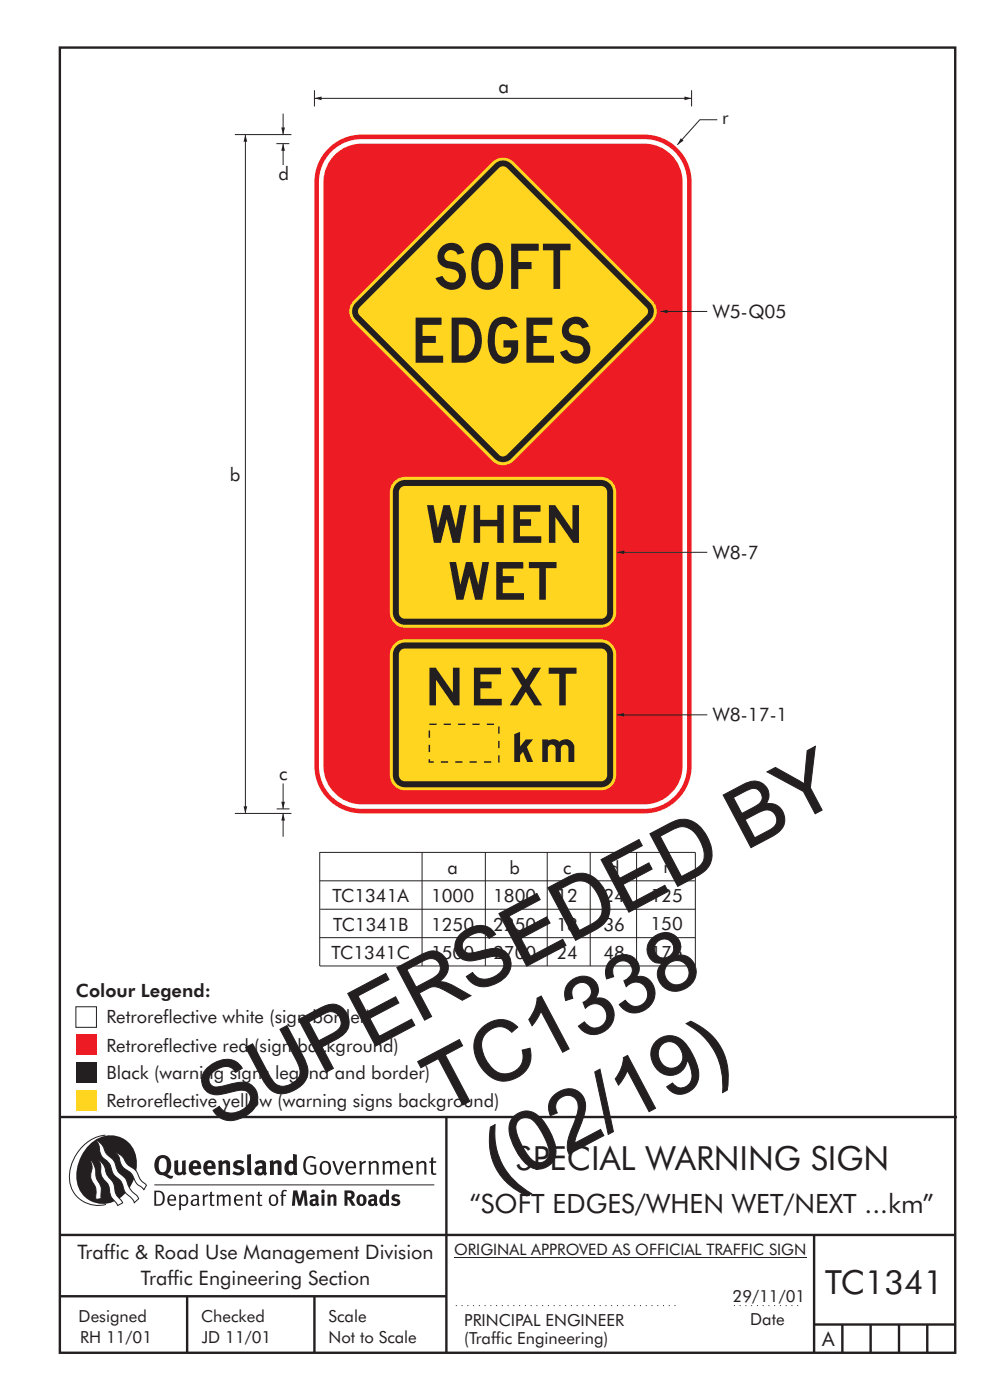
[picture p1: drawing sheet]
<svg xmlns="http://www.w3.org/2000/svg" width="210mm" height="297mm" viewBox="0 0 210 297" stroke-linecap="round" stroke-linejoin="round" font-family="sans-serif">
<path d="M12.7 10.1h189.9v276.9h-189.9zM12.7 237h190.3M94.7 236.9v50.1" fill="none" stroke="#231f20" stroke-width=".51"/>
<g fill="#231f20">
<path d="M64.9 245.6a1.61 1.61 0 0 1 2.1 0l-.2 .3a1.17 1.17 0 0 0-1.4-.2 1.17 1.17 0 0 0-.6 1.3 1.42 1.42 0 0 0 1.2 1.8l.7-.1v-1.2h-.8l-.1-.4h1.3v1.8a1.82 1.82 0 0 1-2.2 0 1.82 1.82 0 0 1-.6-2.1l.2-.7z" fill-rule="evenodd"/>
<path d="M68.2 246.5a1.77 1.77 0 0 0 .4 2.7 1.39 1.39 0 0 0 1.4-.5 1.39 1.39 0 0 0 .2-1.5 1.19 1.19 0 0 0-2-.7zM68.5 246.8a.83 .83 0 0 1 1 .1 .83 .83 0 0 1 .2 .9 .75 .75 0 0 1-.6 1.1 .75 .75 0 0 1-.8-.9v-.9z" fill-rule="evenodd"/>
<path d="M70.5 246.3h.4l.8 2.4 .8-2.4h.5l-1.1 2.9h-.4z" fill-rule="evenodd"/>
<path d="M73.6 246.7a1.74 1.74 0 0 0 .5 2.5l.9-.1 .5-.2-.2-.3a.89 .89 0 0 1-1.1 .2 .89 .89 0 0 1-.4-1h1.7a1.15 1.15 0 0 0-.4-1.4 1.15 1.15 0 0 0-1.5 .3zM74 246.8a.67 .67 0 0 1 .8-.1 .67 .67 0 0 1 .3 .8h-1.3z" fill-rule="evenodd"/>
<path d="M76.2 246.4l.4-.1 .1 .4 .5-.4h.5l-.2 .5a.61 .61 0 0 0-.8 .6v1.8h-.4z" fill-rule="evenodd"/>
<path d="M78.1 246.4l.5-.1 .1 .4a.89 .89 0 0 1 .9-.4 .89 .89 0 0 1 .7 .7v2.2h-.4v-2.2l-.1-.2-.3-.1-.8 .3v2.2h-.4z" fill-rule="evenodd"/>
<path d="M81.1 246.4l.4-.1 .1 .4a.83 .83 0 0 1 .8-.4 .83 .83 0 0 1 .7 .4 .86 .86 0 0 1 .9-.4 .86 .86 0 0 1 .7 .7v2.2h-.4l-.1-2.4a.5 .5 0 0 0-.8 .1l-.2 .2v2.1h-.5v-2.3l-.4-.2-.7 .3v2.2h-.4z" fill-rule="evenodd"/>
<path d="M85.7 246.7a1.74 1.74 0 0 0 .5 2.5l.9-.1 .5-.2-.2-.3a.89 .89 0 0 1-1.1 .2 .89 .89 0 0 1-.4-1h1.7a1.15 1.15 0 0 0-.5-1.4 1.15 1.15 0 0 0-1.4 .3zM86 246.8a.67 .67 0 0 1 .9-.1 .67 .67 0 0 1 .3 .8h-1.3z" fill-rule="evenodd"/>
<path d="M88.3 246.4l.4-.1 .1 .4a.89 .89 0 0 1 .9-.4 .89 .89 0 0 1 .7 .7v2.2h-.4v-2.2l-.1-.2-.3-.1-.8 .3v2.2h-.4z" fill-rule="evenodd"/>
<path d="M91.5 245.6l.4-.1v.8h.7l-.2 .4h-.5v2.1l.1 .1h.5l.1 .3a.71 .71 0 0 1-1.2-.6v-1.9h-.3v-.4h.3z" fill-rule="evenodd"/>
<path d="M37 246.3l.8-.2v2a.46 .46 0 0 0 .2 .6 .46 .46 0 0 0 .6-.2v-2.2l.8-.2v2.4l.2 .5-.6 .3-.2-.3a1.03 1.03 0 0 1-1.2 .3 1.03 1.03 0 0 1-.6-1.1z" fill-rule="evenodd"/>
<path d="M40.4 246.5a1.64 1.64 0 0 0 0 2.3 1.64 1.64 0 0 0 2.3 .1l-.4-.4a.78 .78 0 0 1-.9 .2 .78 .78 0 0 1-.5-.7h1.8a1.37 1.37 0 0 0-.6-1.7 1.37 1.37 0 0 0-1.7 .2zM41 246.9a.48 .48 0 0 1 .7-.1 .48 .48 0 0 1 .2 .6h-1z" fill-rule="evenodd"/>
<path d="M43.5 246.5a1.65 1.65 0 0 0-.2 2 1.65 1.65 0 0 0 1.9 .7l.5-.3-.3-.4a.78 .78 0 0 1-.9 .3 .78 .78 0 0 1-.5-.8h1.8a1.37 1.37 0 0 0-.6-1.7 1.37 1.37 0 0 0-1.7 .2zM44.1 246.9a.48 .48 0 0 1 .6-.1 .48 .48 0 0 1 .2 .6h-.9z" fill-rule="evenodd"/>
<path d="M46.3 246.3l.7-.2 .1 .4a.95 .95 0 0 1 1-.3 .95 .95 0 0 1 .7 .8v2.3h-.8v-2.3l-.3-.2-.5 .3v2.2h-.8z" fill-rule="evenodd"/>
<path d="M49.7 246.5a1.73 1.73 0 0 1 2-.1l-.2 .5-.6-.2a.42 .42 0 0 0-.6 .3l.2 .2a1.23 1.23 0 0 1 1.4 1.1 1.47 1.47 0 0 1-2.3 .9l-.3-.2 .3-.6 .7 .3a.47 .47 0 0 0 .7-.3 .87 .87 0 0 0-1-.5l-.4-.2-.1-.4z" fill-rule="evenodd"/>
<path d="M54.1 246.5l.3 .6 .3-.2a.62 .62 0 0 1 .9 .1v.4a1.21 1.21 0 0 0-1.3 .3 1.21 1.21 0 0 0-.2 1.3 1.19 1.19 0 0 0 1.7 0l.5 .4 .4-.5-.3-.3v-1.4a.96 .96 0 0 0-1.3-1.1zM55 248l.6-.1v.7a.43 .43 0 0 1-.6 .1 .43 .43 0 0 1 0-.7z" fill-rule="evenodd"/>
<path d="M57.2 246.3l.7-.2 .1 .4a.95 .95 0 0 1 1-.3 .95 .95 0 0 1 .7 .8v2.3h-.8v-2.3l-.3-.2-.5 .3v2.2h-.8z" fill-rule="evenodd"/>
<path d="M62.2 244.8v1.5a1.29 1.29 0 0 0-1.4 .2 1.29 1.29 0 0 0-.5 1.3 1.24 1.24 0 0 0 .5 1.3 1.24 1.24 0 0 0 1.5 0l.1 .2h.7l-.1-4.4zM61.5 246.9l.4-.1 .3 .2v1.5l-.3 .1a.48 .48 0 0 1-.6-.4 1.52 1.52 0 0 1 .2-1.3z" fill-rule="evenodd"/>
<path d="M52.4 245l.8-.2 .2 4.5h-.8l-.1-.2z" fill-rule="evenodd"/>
</g>
<path d="M22.4 240.8a9 9 0 0 0-7.4 10.9 6.2 6.2 0 0 0 7.5 3.8M32.7 251.4h59.4" fill="none" stroke="#231f20" stroke-width=".21"/>
<path d="M19.1 242.7a5.7 5.7 0 0 1 6.5-1.4 5.7 5.7 0 0 1 3.4 5.7 8.6 8.6 0 0 1-6.2 8.3 5.7 5.7 0 0 1-6.5-7 9.9 9.9 0 0 1 2.8-5.6z" fill-rule="evenodd" fill="#231f20"/>
<path d="M24.4 244.5a3.1 3.1 0 0 1 2.3 2.2l.8 .7a3.2 3.2 0 0 1 2 2.4l.4 .6 1.2 1.1-.6 .9-.2-.3a3.5 3.5 0 0 1-1.9-2.1 3.8 3.8 0 0 0-2.1-2.2 3.5 3.5 0 0 1-1-2.2zM20.4 241.9a3.4 3.4 0 0 1 1.9 2.4l.7 .9a3.3 3.3 0 0 1 1.7 2.6 4.4 4.4 0 0 0 1.7 2l.3 .3a6.1 6.1 0 0 0 2.5 3.7l.2 .5-.9 .9a6.1 6.1 0 0 0-1.9-2.3l-.4-.7a3.6 3.6 0 0 0-1.9-2.8l-.6-1a3.6 3.6 0 0 0-1.9-2.8 3.7 3.7 0 0 1-.8-2.4zM21 246.1a3.4 3.4 0 0 1 1.5 2.7l.6 1a3.8 3.8 0 0 1 1.4 3.1l.3 .7 1.2 1.6-1 .5-.5-.7a3.2 3.2 0 0 1-1.3-2.8 4.3 4.3 0 0 0-1.4-2.2 4.7 4.7 0 0 1-.5-3zM19.2 246.1a5.1 5.1 0 0 1 1.2 3.7l.3 .7a3.1 3.1 0 0 1 .7 2.9l.1 .9-1.1 .2-.1-.8a3.5 3.5 0 0 0-.9-3.3 3.6 3.6 0 0 1 .1-2.5z" fill-rule="evenodd" fill="#fff" stroke="#231f20" stroke-width=".21"/>
<g fill="#231f20">
<path d="M33.4 245.5a2.51 2.51 0 0 0 .4 3.7l.8 .1a2.78 2.78 0 0 0 2 .7l.2-.6h-.6l-.7-.3a2.56 2.56 0 0 0 0-3.8 1.83 1.83 0 0 0-2.1 .2zM34 245.8a.87 .87 0 0 1 1 .1 .87 .87 0 0 1 .4 .9v.4a1.17 1.17 0 0 1-.9 1.5l-.3-.1a2.38 2.38 0 0 1-.2-2.8z" fill-rule="evenodd"/>
<path d="M33.1 252.9v2.6a1.12 1.12 0 0 0 1.2-.3 1.12 1.12 0 0 0 .2-1.2l-.1-.5-.3-.5zM32.7 252.6h1.1a1.67 1.67 0 0 1 1.2 1.6 1.67 1.67 0 0 1-1.3 1.6h-1zM36.1 253.9l-.2 .5h1.1a.55 .55 0 0 0-.3-.6 .55 .55 0 0 0-.6 .1zM35.8 253.7a.95 .95 0 0 1 1.2-.1 .95 .95 0 0 1 .4 1.1h-1.5a.72 .72 0 0 0 .4 .8 .72 .72 0 0 0 .9-.2l.1 .3a1.15 1.15 0 0 1-1.5 0 1.15 1.15 0 0 1-.2-1.5zM38.4 254.1v1.1a.7 .7 0 0 0 .9 .2 .7 .7 0 0 0 .2-.9 .61 .61 0 0 0-.4-.7 .61 .61 0 0 0-.7 .3zM38 253.5l.3-.1 .1 .4a.95 .95 0 0 1 1.2-.2 .95 .95 0 0 1 .3 1.2 .92 .92 0 0 1-.5 .9 .92 .92 0 0 1-1-.1v1.1l-.4 .1zM40.9 254.8a.5 .5 0 0 0 .2 .8 .5 .5 0 0 0 .7-.4v-.6zM40.5 253.7a1 1 0 0 1 1.7 .3v1.4l.2 .2-.2 .3-.3-.4a.78 .78 0 0 1-1.4 0 .78 .78 0 0 1 .8-1.1h.5a.58 .58 0 0 0-.3-.7 .58 .58 0 0 0-.7 .2zM43 253.5l.3-.1 .1 .4 .3-.3 .5-.1-.2 .4a.52 .52 0 0 0-.6 .5v1.5h-.4zM44.6 252.9l.4-.1-.1 .7h.6l-.1 .2h-.5v1.5a.35 .35 0 0 0 .6 .3v.3a.57 .57 0 0 1-.6 .1 .57 .57 0 0 1-.3-.6v-1.6h-.3v-.2h.3zM45.9 253.5l.4-.1 .1 .4 .2-.2a.64 .64 0 0 1 1 .2 .7 .7 0 0 1 .8-.4 .7 .7 0 0 1 .5 .6v1.8h-.4v-1.7l-.2-.4-.7 .4v1.7h-.3v-1.7a.38 .38 0 0 0-.3-.4 .38 .38 0 0 0-.5 .2l-.1 .2v1.7h-.4zM50.2 253.9l-.2 .5h1.1a.55 .55 0 0 0-.2-.6 .55 .55 0 0 0-.7 .1zM49.9 253.7a.95 .95 0 0 1 1.2-.1 .95 .95 0 0 1 .4 1.1h-1.5a.72 .72 0 0 0 .4 .8 .72 .72 0 0 0 .9-.2l.1 .3a1.15 1.15 0 0 1-1.5 0 1.15 1.15 0 0 1-.2-1.5zM52.1 253.5l.3-.1 .1 .4a.72 .72 0 0 1 .8-.4 .72 .72 0 0 1 .6 .6v1.8h-.4v-1.6a.45 .45 0 0 0-.3-.5 .45 .45 0 0 0-.5 .2l-.2 .2v1.7h-.3zM54.7 252.9l.4-.1v.7h.6l-.1 .2h-.5v1.5a.35 .35 0 0 0 .5 .3v.3a.57 .57 0 0 1-.6 .1 .57 .57 0 0 1-.3-.6v-1.6h-.3v-.2h.3zM57.6 253.8l-.2 .8a.65 .65 0 0 0 .3 .8 .65 .65 0 0 0 .8-.2l.1-.1a.93 .93 0 0 0-.7-1.4zM57.3 253.7a1.12 1.12 0 0 1 1.4 0 1.12 1.12 0 0 1 .2 1.5 1.01 1.01 0 0 1-1.2 .6 1.01 1.01 0 0 1-.7-1.2zM59.9 252.6l.5-.2 .5 .1-.2 .3-.3-.1-.3 .2v.6h.6l-.1 .2h-.5v2.1h-.4v-2.1h-.2v-.2h.2zM62.2 252.5l-.3 3.3h.7l.1-2.3 .6 2.3h.5l.7-2.3 .1 2.3h.7l-.3-3.3h-.9l-.5 2.2-.5-2.2zM65.7 253.7l.3 .4a.51 .51 0 0 1 .5-.3 .51 .51 0 0 1 .4 .4v.1a.88 .88 0 0 0-1.1 .3 .88 .88 0 0 0 .2 1.2 .9 .9 0 0 0 1.1-.2l.3 .3 .4-.4-.3-.3v-1a.87 .87 0 0 0-.4-.9 .87 .87 0 0 0-1 .2zM66.4 254.8l.5-.1v.6l-.1 .1h-.3l-.2-.2zM68.2 253.4v2.4h.6v-2.5zM68.1 252.7a.4 .4 0 0 0 .8 0 .4 .4 0 0 0-.8 0zM69.4 253.5l.1 2.3h.6v-1.7a.33 .33 0 0 1 .4-.2 .33 .33 0 0 1 .2 .3v1.6h.7v-1.8a.75 .75 0 0 0-.6-.6 .75 .75 0 0 0-.8 .2v-.3zM73.1 252.5v3.3h.6v-1.4l.3 .3 .7 1.1h.7l-.9-1.4a.94 .94 0 0 0 .7-1 .94 .94 0 0 0-.9-.9zM73.7 253.1a.51 .51 0 0 1 .7 .1 .51 .51 0 0 1-.1 .7h-.6zM75.9 253.7a1.19 1.19 0 0 0-.1 1.7 1.19 1.19 0 0 0 1.7 0 1.19 1.19 0 0 0 0-1.6 1.19 1.19 0 0 0-1.6-.1zM76.5 253.9l.2-.1a.99 .99 0 0 1 0 1.6 1.06 1.06 0 0 1-.2-1.5zM78.1 253.7l.3 .4a.51 .51 0 0 1 .5-.3 .51 .51 0 0 1 .4 .4v.1a.88 .88 0 0 0-1.1 .3 .88 .88 0 0 0 .2 1.2 .9 .9 0 0 0 1.1-.2l.3 .3 .4-.4-.2-.3v-1a.87 .87 0 0 0-.5-.9 .87 .87 0 0 0-1 .2zM78.9 254.8l.4-.1v.6l-.1 .1h-.3l-.2-.2zM81.9 252.3v1.2a1.2 1.2 0 0 0-1.4 .6 1.2 1.2 0 0 0 .2 1.4l.5 .3 .8-.1v.1h.6l-.1-3.4zM81.4 253.9l.5 .1-.1 1.2a.46 .46 0 0 1-.5 0 .46 .46 0 0 1-.2-.6zM83.3 253.5a.79 .79 0 0 0-.2 1 .79 .79 0 0 0 1 .4 .33 .33 0 0 1 0 .5 .33 .33 0 0 1-.5-.1l-.5-.2-.2 .5a1.15 1.15 0 0 0 1.2 .3 1.15 1.15 0 0 0 .8-1 1.49 1.49 0 0 0-1.2-.8 .4 .4 0 0 1 .3-.3 .4 .4 0 0 1 .4 .1l.2 .1 .2-.4a1.47 1.47 0 0 0-1.5-.1z" fill-rule="evenodd"/>
<path d="M16.1 225.3h4.4v4.4h-4.4z" fill-rule="evenodd"/>
</g>
<path d="M16.1 213.6h4.4v4.3h-4.4z" fill-rule="evenodd" fill="#fff" stroke="#231f20" stroke-width=".21"/>
<path d="M16.1 231.2h4.4v4.4h-4.4z" fill-rule="evenodd" fill="#ffd520"/>
<path d="M16.1 219.5h4.4v4.3h-4.4z" fill-rule="evenodd" fill="#ed1c24"/>
<path d="M152.1 25.4h-3.7l-4.7 5.3M67.8 198.9h79.6M67.8 180.8h79.6M67.8 186.9h79.6M67.8 180.8v24.1h79.6M67.9 192.9h79.6M89.5 180.8v24.1M103 180.8v24.1M116.1 180.8v24.1M125.2 180.8v24.1M135 180.8v24.1M147.5 180.8v24.1" fill="none" stroke="#231f20" stroke-width=".21"/>
<path d="M144.4 29.3l.6 .5-1.3 .9z" fill="#231f20"/>
<path d="M146.7 19.1v3.5M66.7 20.9h80" fill="none" stroke="#231f20" stroke-width=".21"/>
<g fill="#231f20">
<path d="M66.7 20.9l1.5-.4v.8z"/>
<path d="M145.2 20.5l1.5 .4-1.5 .4z"/>
</g>
<path d="M70.1 31.1a10 10 0 0 1 6.6-2.5h60a10 10 0 0 1 10 10v123.9a10 10 0 0 1-10 10.1h-60a10 10 0 0 1-10-10.1v-123.9a10 10 0 0 1 3.4-7.5zM70.3 32.2a9 9 0 0 1 6.4-2.7h60a9.1 9.1 0 0 1 9 9.1v123.9a9.1 9.1 0 0 1-9 9.1h-60a9.1 9.1 0 0 1-9-9.1v-123.9a9 9 0 0 1 2.6-6.4zM71 32.8a8.1 8.1 0 0 1 5.7-2.3h60a8.1 8.1 0 0 1 8.1 8.1v123.9a8.1 8.1 0 0 1-8.1 8.1h-60a8.1 8.1 0 0 1-8.1-8.1v-123.9a8.1 8.1 0 0 1 2.4-5.8z" fill-rule="evenodd" fill="#ed1c24"/>
<path d="M104.4 34.4a3.3 3.3 0 0 1 4.6 0l29.4 29.4a3.2 3.2 0 0 1 0 4.5l-29.4 29.4a3.2 3.2 0 0 1-4.6 0l-29.4-29.4a3.3 3.3 0 0 1 0-4.5z" fill-rule="evenodd" fill="#ffd520"/>
<path d="M75.4 64.3l29.5-29.5a2.48 2.48 0 0 1 3.6 0l29.5 29.5a2.5 2.5 0 0 1 0 3.5l-29.5 29.5a2.48 2.48 0 0 1-3.6 0l-29.5-29.5a2.5 2.5 0 0 1 0-3.5z" fill-rule="evenodd" fill="#231f20"/>
<path d="M105.8 35.6a1.21 1.21 0 0 1 1.7 0l29.6 29.6a1.15 1.15 0 0 1 0 1.7l-29.6 29.6a1.18 1.18 0 0 1-1.7 0l-29.5-29.6a1.19 1.19 0 0 1 0-1.7z" fill-rule="evenodd" fill="#ffd520"/>
<g fill="#231f20">
<path d="M93.5 52.6a2.88 2.88 0 0 1 5 1l-1.4 .4a1.38 1.38 0 0 0-1.9-.9 1.38 1.38 0 0 0-.7 1.9 3.5 3.5 0 0 0 2.2 .6 3 3 0 0 1 1.7 4.5 3 3 0 0 1-4.8 .5l-.9-1-.3-.6 1.5-.5a1.89 1.89 0 0 0 1.5 1.4 1.89 1.89 0 0 0 1.9-.9 1.48 1.48 0 0 0-1.5-1.9 2.67 2.67 0 0 1-2.9-3.3z" fill-rule="evenodd"/>
<path d="M101.1 52.4a3.1 3.1 0 0 1 5.2 1.6 8.4 8.4 0 0 1-.4 6.2 3.2 3.2 0 0 1-3.5 1.2 3.2 3.2 0 0 1-2.2-2.9 8.1 8.1 0 0 1 .9-6.1zM102.1 53.6a6.7 6.7 0 0 0 0 5.7 1.62 1.62 0 0 0 1.9 .5 1.62 1.62 0 0 0 1-1.5l.1-.8a5 5 0 0 0-.9-4.2 1.62 1.62 0 0 0-2.1 .3z" fill-rule="evenodd"/>
<path d="M108.4 51.7h5.9v1.5h-4.4v2.4h2.9v1.5h-2.9v4.2h-1.5z" fill-rule="evenodd"/>
<path d="M115.2 51.7h5.8v1.4h-2.2v8.2h-1.4v-8.2h-2.2z" fill-rule="evenodd"/>
<path d="M88.2 67.4h5.4v1.5h-4v2.4h2.8v1.5h-2.8v2.7h4.4v1.5h-5.8z" fill-rule="evenodd"/>
<path d="M95.8 67.4h2.7a3.9 3.9 0 0 1 3.7 4 4.8 4.8 0 0 1-3 5.5l-3.4 .1zM97.3 68.9v6.5a2.8 2.8 0 0 0 3.4-3.1 3.4 3.4 0 0 0-1.6-3.3z" fill-rule="evenodd"/>
<path d="M104.7 67.9a3.1 3.1 0 0 1 5.1 1.4l-1.5 .5a1.62 1.62 0 0 0-1.6-1.1 1.62 1.62 0 0 0-1.5 1.4 7.6 7.6 0 0 0 .3 4.8 1.58 1.58 0 0 0 2 .7 1.58 1.58 0 0 0 .9-1.9h-1.6v-1.5h3.1a4.2 4.2 0 0 1-1.2 4.3 3.1 3.1 0 0 1-4.9-1.9 8.8 8.8 0 0 1 .5-6.1z" fill-rule="evenodd"/>
<path d="M111.7 67.4h5.5v1.5h-4v2.4h2.8v1.5h-2.8v2.7h4.3v1.5h-5.8z" fill-rule="evenodd"/>
<path d="M119.9 68.2a2.88 2.88 0 0 1 5 1.1l-1.4 .4a1.38 1.38 0 0 0-1.9-.9 1.38 1.38 0 0 0-.7 1.9 3.5 3.5 0 0 0 2.2 .6 3 3 0 0 1 1.7 4.5 3 3 0 0 1-4.8 .5l-.9-1-.3-.6 1.4-.5a1.89 1.89 0 0 0 1.6 1.4 1.89 1.89 0 0 0 1.9-.9 1.48 1.48 0 0 0-1.5-2 2.67 2.67 0 0 1-2.9-3.3z" fill-rule="evenodd"/>
</g>
<path d="M83.6 102.1a3.2 3.2 0 0 1 2.3-.9h41.6a3.2 3.2 0 0 1 3.2 3.2v25.6a3.2 3.2 0 0 1-3.2 3.2h-41.6a3.2 3.2 0 0 1-3.2-3.2v-25.6a3.2 3.2 0 0 1 .9-2.3z" fill-rule="evenodd" fill="#ffd520"/>
<path d="M84.3 102.4l1-.5 .6-.1h41.6a2.58 2.58 0 0 1 2.6 2.6v25.6a2.58 2.58 0 0 1-2.6 2.5h-41.6a2.58 2.58 0 0 1-2.6-2.5v-25.6a2.58 2.58 0 0 1 1-2z" fill-rule="evenodd" fill="#231f20"/>
<path d="M84.9 103.6l.6-.4 .4-.1h41.6a1.27 1.27 0 0 1 1.3 1.3v25.6a1.27 1.27 0 0 1-1.3 1.3h-41.6a1.27 1.27 0 0 1-1.3-1.3v-25.6z" fill-rule="evenodd" fill="#ffd520"/>
<g fill="#231f20">
<path d="M90.6 107.2h1.4l.9 4.8 1.2-4.8h1.3l1.3 4.8 .9-4.8h1.4l-1.5 8h-1.5l-1.2-5.1-1.3 5.1h-1.5z" fill-rule="evenodd"/>
<path d="M100.5 107.2h1.3v3.1h3.7v-3.1h1.4v8h-1.4v-3.5h-3.7v3.5h-1.3z" fill-rule="evenodd"/>
<path d="M108.9 107.2h5.7v1.4h-4.3v1.5h2.4v1.4h-2.4v2.3h4.5v1.4h-5.9z" fill-rule="evenodd"/>
<path d="M116.4 107.2h1.4l3.6 5.2v-5.2h1.4v8h-1.2l-3.8-5.5v5.5h-1.4z" fill-rule="evenodd"/>
<path d="M95.3 119.2h1.4l1 4.9 1.1-4.9h1.4l1.3 4.9 .8-4.9h1.4l-1.4 8h-1.5l-1.3-5-1.2 5h-1.5z" fill-rule="evenodd"/>
<path d="M105.3 119.2h5.7v1.4h-4.4v1.6h2.4v1.4h-2.4v2.2h4.6v1.4h-5.9z" fill-rule="evenodd"/>
<path d="M112.2 119.2h5.9v1.3h-2.3v6.7h-1.4v-6.7h-2.2z" fill-rule="evenodd"/>
</g>
<path d="M83.6 136.6a3.2 3.2 0 0 1 2.3-1h41.6a3.2 3.2 0 0 1 3.2 3.3v25.5a3.2 3.2 0 0 1-3.2 3.2h-41.6a3.2 3.2 0 0 1-3.2-3.2v-25.5a3.2 3.2 0 0 1 .9-2.3z" fill-rule="evenodd" fill="#ffd520"/>
<path d="M84.3 136.9l1-.5 .6-.1h41.6a2.58 2.58 0 0 1 2.6 2.6v25.5a2.58 2.58 0 0 1-2.6 2.6h-41.6a2.58 2.58 0 0 1-2.6-2.6v-25.5a2.58 2.58 0 0 1 1-2z" fill-rule="evenodd" fill="#231f20"/>
<path d="M84.9 138.1l.6-.5h.4h41.6a1.27 1.27 0 0 1 1.3 1.3v25.6a1.27 1.27 0 0 1-1.3 1.2h-41.6a1.27 1.27 0 0 1-1.3-1.2v-25.6z" fill-rule="evenodd" fill="#ffd520"/>
<g fill="#231f20">
<path d="M91.1 141.6h1.3l3.7 5.3v-5.3h1.4v8h-1.3l-3.7-5.4v5.4h-1.4z" fill-rule="evenodd"/>
<path d="M100.5 141.6h5.8v1.4h-4.4v1.6h2.4v1.4h-2.4v2.2h4.5v1.4h-5.9z" fill-rule="evenodd"/>
<path d="M108.4 141.6h1.6l1.5 2.6 1.6-2.6h1.7l-2.4 3.9 2.6 4.1h-1.7l-1.8-2.8-1.8 2.8h-1.6l2.6-4.1z" fill-rule="evenodd"/>
<path d="M116.4 141.6h5.9v1.3h-2.3v6.7h-1.4v-6.7h-2.2z" fill-rule="evenodd"/>
<path d="M109.1 155.7l1.2-.4v3.1l1.2-1.5h1.6l-1.3 1.6 1.3 3.2h-1.3l-.9-2.2-.6 .8v1.4h-1.2z" fill-rule="evenodd"/>
<path d="M115 156.9h1.2v.2a1.96 1.96 0 0 1 2.4 .3 1.83 1.83 0 0 1 2-.5 1.83 1.83 0 0 1 1.2 1.5v3.3h-1.2v-3a.8 .8 0 0 0-.9-.7 .8 .8 0 0 0-.7 .8v2.9h-1.1v-2.9a.82 .82 0 0 0-.8-.8 .82 .82 0 0 0-.9 .7v3h-1.2z" fill-rule="evenodd"/>
</g>
<path d="M91.1 153.6h14.7v8.1h-14.7z" fill="none" stroke="#231f20" stroke-width=".3" stroke-dasharray="1.5 1.5" stroke-linecap="butt"/>
<path d="M130.9 117.2h19.1" fill="none" stroke="#231f20" stroke-width=".21"/>
<path d="M130.9 117.2l1.5-.4v.8z" fill="#231f20"/>
<path d="M66.7 19.1v3.5M52.1 28.6v144" fill="none" stroke="#231f20" stroke-width=".21"/>
<g fill="#231f20">
<path d="M52.1 28.6l.3 1.5h-.7z"/>
<path d="M51.7 171.1h.7l-.3 1.5z"/>
</g>
<path d="M49.8 28.6h12M58.6 30.5h2.8M60.1 30.5v4.5M49.8 172.6h12M58.7 171.6h2.7" fill="none" stroke="#231f20" stroke-width=".21"/>
<path d="M60.1 30.5l.3 1.5h-.7z" fill="#231f20"/>
<path d="M60.1 172.6v4.9" fill="none" stroke="#231f20" stroke-width=".21"/>
<path d="M60.1 172.6l.3 1.5h-.7z" fill="#231f20"/>
<path d="M60.1 24.1v4.5" fill="none" stroke="#231f20" stroke-width=".21"/>
<path d="M59.7 27h.7l-.3 1.6z" fill="#231f20"/>
<path d="M60.1 166.2v5.4" fill="none" stroke="#231f20" stroke-width=".21"/>
<path d="M59.7 170.1h.7l-.3 1.5z" fill="#231f20"/>
<path d="M140.1 66.1h9.9" fill="none" stroke="#231f20" stroke-width=".21"/>
<path d="M140.1 66.1l1.5-.4v.8z" fill="#231f20"/>
<path d="M130.9 151.6h19.1" fill="none" stroke="#231f20" stroke-width=".21"/>
<path d="M130.9 151.6l1.5-.3v.7z" fill="#231f20"/>
<path d="M12.7 262h190M12.7 275h82M39.7 275v12M66.7 275v12M172.7 262v25M172.7 281h30M178.7 281v6M184.7 281v6M190.7 281v6M196.7 281v6" fill="none" stroke="#231f20" stroke-width=".51"/>
<path d="M96.3 266.7h74.7" fill="none" stroke="#231f20" stroke-width=".21"/>
<path d="M96.7 277h47.5M155.7 277h14" fill="none" stroke="#231f20" stroke-width=".21" stroke-dasharray=".2 1" stroke-linecap="butt"/>
<g font-size="17.6" fill="#231f20">
<text x="46.4" y="239.5" transform="rotate(-28 46.4 239.5)">SUPERSEDED BY</text>
<text x="94.1" y="236.6" transform="rotate(-28 94.1 236.6)">TC1338</text>
<text x="106.4" y="252.4" transform="rotate(-28 106.4 252.4)">(02/19)</text>
</g>
<g font-size="7.1" fill="#231f20">
<text x="109.4" y="248.2">SPECIAL WARNING SIGN</text>
<text x="175" y="274.6">TC1341</text>
</g>
<text font-size="5.6" fill="#231f20" x="99.6" y="257.3">“SOFT EDGES/WHEN WET/NEXT ...km”</text>
<g font-size="4.2" fill="#231f20">
<text x="16.4" y="267">Traffic &amp; Road Use Management Division</text>
<text x="29.9" y="272.6">Traffic Engineering Section</text>
<text x="174.4" y="285.6">A</text>
</g>
<g font-size="4" fill="#231f20">
<text x="105.7" y="19.8">a</text>
<text x="153.2" y="26.4">r</text>
<text x="59.1" y="38.3">d</text>
<text x="151.2" y="67.4">W5-Q05</text>
<text x="48.7" y="102">b</text>
<text x="151.2" y="118.6">W8-7</text>
<text x="151.2" y="153.1">W8-17-1</text>
<text x="59.2" y="165.4">c</text>
</g>
<g font-size="3.9" fill="#231f20">
<text x="94.9" y="185.3">a</text>
<text x="108.1" y="185.3">b</text>
<text x="119.5" y="185.3">c</text>
<text x="129.2" y="185.3">d</text>
<text x="140.7" y="185.2">r</text>
<text x="70.5" y="191.4">TC1341A</text>
<text x="91.4" y="191.4">1000</text>
<text x="104.6" y="191.4">1800</text>
<text x="118" y="191.4">12</text>
<text x="128" y="191.4">24</text>
<text x="138" y="191.3">125</text>
<text x="70.7" y="197.5">TC1341B</text>
<text x="91.4" y="197.4">1250</text>
<text x="104.6" y="197.4">2250</text>
<text x="118" y="197.4">18</text>
<text x="128" y="197.4">36</text>
<text x="138" y="197.3">150</text>
<text x="70.3" y="203.5">TC1341C</text>
<text x="91.4" y="203.5">1500</text>
<text x="104.6" y="203.5">2700</text>
<text x="118" y="203.5">24</text>
<text x="128" y="203.5">48</text>
<text x="138" y="203.4">175</text>
<text x="16.1" y="211.6">Colour Legend:</text>
<text x="22.6" y="217">Retroreflective white (sign border)</text>
<text x="22.6" y="223.1">Retroreflective red (sign background)</text>
<text x="22.6" y="228.9">Black (warning signs legend and border)</text>
<text x="22.6" y="234.8">Retroreflective yellow (warning signs background)</text>
</g>
<g font-size="3.5" fill="#231f20">
<text x="16.7" y="280.4">Designed</text>
<text x="42.7" y="280.4">Checked</text>
<text x="69.7" y="280.4">Scale</text>
<text x="98.5" y="281.4">PRINCIPAL ENGINEER</text>
<text x="155.4" y="276.2">29/11/01</text>
<text x="159.1" y="281">Date</text>
<text x="17" y="284.8">RH 11/01</text>
<text x="42.8" y="284.8">JD 11/01</text>
<text x="69.7" y="285">Not to Scale</text>
<text x="98.5" y="285.1">(Traffic Engineering)</text>
</g>
<text font-size="3.4" fill="#231f20" x="96.3" y="266.3">ORIGINAL APPROVED AS OFFICIAL TRAFFIC SIGN</text>
</svg>
